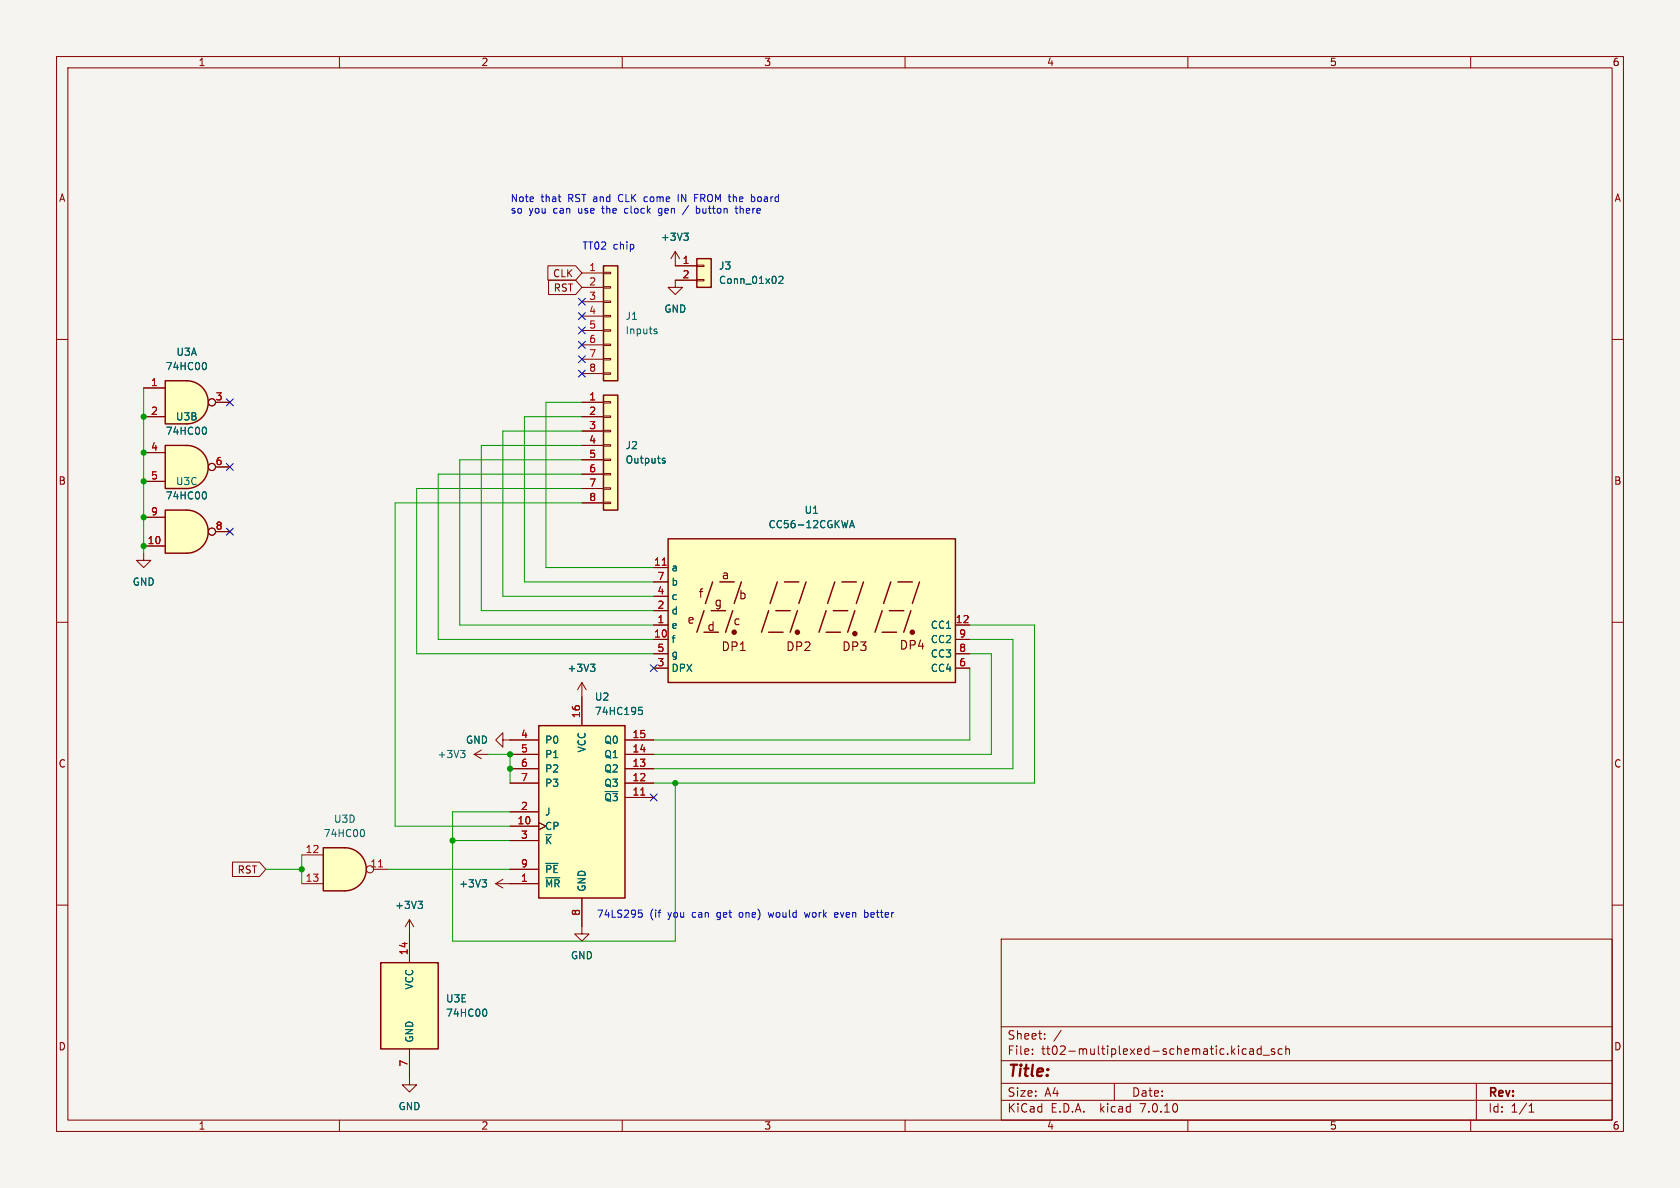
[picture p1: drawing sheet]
<svg xmlns="http://www.w3.org/2000/svg" width="297mm" height="210mm" viewBox="0 0 297 210" stroke-linecap="round" stroke-linejoin="round" font-family="sans-serif">
<path d="M0 0h297v210h-297z" fill="#f5f4ef" stroke="#f5f4ef" stroke-width=".18"/>
<g fill="none" stroke="#840000" stroke-width=".18">
<path d="M10 10h277v190h-277zM12 12h273v186h-273zM60 10v2M110 10v2M160 10v2M210 10v2M260 10v2M10 60h2M285 60h2M25.4 97.8v1.3h1.3l-1.3 1.2-1.3-1.2h1.3M10 110h2M285 110h2"/>
<path d="M10 160h2M87.6 156.2l1.3 .8M87.6 156.2h2.6M88.9 155.4l-1.3 .8M285 160h2M177 166h108v32h-108zM60 198v2M110 198v2M160 198v2M177 194.5h108M177 191.5h108M177 187.5h108"/>
<path d="M177 181.5h108M182.5 186.3v.1M182.5 185.5v.1M184.7 183.6v.1M184.7 182.8v.1M187.6 182.1l-1.3 2M197 191.5v3M210 198v2M220.3 185.5l-.4-.1-.3 .3v.4l.1 .2h.6M221 185.5h.5l.1 .9M221.6 185.8h-.5a.29 .29 0 0 0-.2 .3 .29 .29 0 0 0 .2 .3l.5-.1M223 185.5l-.5-.1-.3 .3v.4l.2 .2h.6"/>
<path d="M223 184.9v1.5M223.3 186.5h1.2M225.3 185.5l-.3-.1-.3 .2 .1 .2 .5 .2v.3h-.6M226.7 185.5l-.5-.1-.2 .3v.4l.1 .2h.6M227.3 185.5l.2-.1 .4 .1 .1 .9M227.3 184.9v1.5M260 198v2M261 191.5v6.5M270.3 196.6h.9M270.3 195.5l.4-.4v1.5"/>
</g>
<path d="M85.2 155.5h.8l-.4 .5M85.8 156l.2 .2v.3l-.2 .3" fill="none" stroke="#006464" stroke-width=".18"/>
<path d="M33 90.2a3.8 3.8 0 0 1 3.8 3.8 3.8 3.8 0 0 1-3.8 3.8z" fill="#ffffc2" stroke="#ffffc2" stroke-width=".18"/>
<path d="M29.2 90.2h3.8v7.6h-3.8z" fill="#ffffc2"/>
<path d="M29.2 90.2h3.8a3.8 3.8 0 0 1 3.8 3.8 3.8 3.8 0 0 1-3.8 3.8h-3.8z" fill="none" stroke="#840000" stroke-width=".25"/>
<g fill="none" stroke="#840000" stroke-width=".18">
<path d="M25.4 96.5h3.8M25.4 91.4h3.8M38.1 94h2.5"/>
<circle cx="37.5" cy="94" r=".63"/>
</g>
<path d="M36.2 86.9a.79 .79 0 0 1 0 1.3" fill="none" stroke="#006464" stroke-width=".18"/>
<path d="M33 67.3a3.8 3.8 0 0 1 3.8 3.8 3.8 3.8 0 0 1-3.8 3.8z" fill="#ffffc2" stroke="#ffffc2" stroke-width=".18"/>
<path d="M29.2 67.3h3.8v7.6h-3.8z" fill="#ffffc2"/>
<path d="M29.2 67.3h3.8a3.8 3.8 0 0 1 3.8 3.8 3.8 3.8 0 0 1-3.8 3.8h-3.8z" fill="none" stroke="#840000" stroke-width=".25"/>
<g fill="none" stroke="#840000" stroke-width=".18">
<path d="M25.4 68.6h3.8M25.4 73.7h3.8M38.1 71.1h2.5"/>
<circle cx="37.5" cy="71.1" r=".63"/>
</g>
<path d="M36.2 64.1a.79 .79 0 0 1 0 1.2" fill="none" stroke="#006464" stroke-width=".18"/>
<path d="M33 78.7a3.8 3.8 0 0 1 3.8 3.9 3.8 3.8 0 0 1-3.8 3.8z" fill="#ffffc2" stroke="#ffffc2" stroke-width=".18"/>
<path d="M29.2 78.7h3.8v7.7h-3.8z" fill="#ffffc2"/>
<g fill="none" stroke="#840000" stroke-width=".25">
<path d="M106.7 47h2.5v20.3h-2.5zM123.2 45.7h2.5v5.1h-2.5zM29.2 78.7h3.8a3.8 3.8 0 0 1 3.8 3.9 3.8 3.8 0 0 1-3.8 3.8h-3.8zM106.7 69.9h2.5v20.3h-2.5zM118.1 95.3h50.8v25.4h-50.8zM124.5 108l-1.3 3.8M124.5 111.8h2.5M125.7 108h2.6M126 102.9l-1.3 3.8M127.3 102.9h2.5M129.5 108l-1.2 3.8M131.1 102.9l-1.3 3.8"/>
<path d="M135.9 111.8h2.5M135.9 108l-1.3 3.8M137.2 108h2.5M137.4 102.9l-1.3 3.8M138.7 102.9h2.5M141 108l-1.3 3.8M142.5 102.9l-1.3 3.8M146 111.8h2.6M146 108l-1.2 3.8M147.3 108h2.6M147.6 102.9l-1.3 3.8M148.8 102.9h2.6"/>
<path d="M151.1 108l-1.2 3.8M152.7 102.9l-1.3 3.8M156 111.8h2.5M156 108l-1.3 3.8M157.2 108h2.6M157.5 102.9l-1.3 3.8M158.7 102.9h2.6M161 108l-1.2 3.8M162.6 102.9l-1.3 3.8M95.2 128.3h15.3v30.5h-15.3z"/>
</g>
<g fill="none" stroke="#840000" stroke-width=".18">
<path d="M102.9 48.3h3.8M102.9 50.8h3.8M102.9 53.3h3.8M102.9 55.9h3.8M102.9 58.4h3.8M106.7 58.3h1.2v.2h-1.2zM106.7 55.8h1.2v.2h-1.2zM106.7 53.2h1.2v.3h-1.2zM106.7 50.7h1.2v.2h-1.2zM106.7 48.1h1.2v.3h-1.2zM119.4 44.5l-.8 1.2M119.4 44.5v2.5h3.8"/>
<path d="M119.4 44.5l.7 1.2M123.2 49.4h1.3v.3h-1.3zM123.2 46.9h1.3v.2h-1.3zM123.2 49.5h-3.8v1.3h1.2l-1.2 1.3-1.3-1.3h1.3M102.9 61h3.8M102.9 63.5h3.8M102.9 66h3.8M102.9 71.1h3.8M102.9 73.7h3.8M102.9 76.2h3.8M102.9 78.7h3.8M106.7 65.9h1.2v.3h-1.2z"/>
<path d="M106.7 63.4h1.2v.2h-1.2zM106.7 60.8h1.2v.3h-1.2zM106.7 78.6h1.2v.3h-1.2zM106.7 76.1h1.2v.2h-1.2zM106.7 73.5h1.2v.3h-1.2zM106.7 71h1.2v.2h-1.2zM25.4 80h3.8M25.4 85.1h3.8M38.1 82.6h2.5M102.9 81.3h3.8M102.9 83.8h3.8M102.9 86.4h3.8"/>
<path d="M102.9 88.9h3.8M106.7 88.8h1.2v.2h-1.2zM106.7 86.2h1.2v.3h-1.2zM106.7 83.7h1.2v.2h-1.2zM106.7 81.2h1.2v.2h-1.2zM115.6 110.5h2.5M115.6 113h2.5M115.6 100.3h2.5M115.6 108h2.5M115.6 118.1h2.5M115.6 105.4h2.5M115.6 115.6h2.5"/>
<path d="M115.6 102.9h2.5M168.9 110.5h2.5M168.9 113h2.5M168.9 118.1h2.5M168.9 115.6h2.5M90.2 138.4h5M90.2 135.9h5M90.2 133.4h5M90.2 130.8h5M102.9 120.7v7.6M102.9 120.7l-.8 1.2M102.9 120.7l.7 1.2"/>
<path d="M110.5 138.4h5.1M110.5 135.9h5.1M110.5 133.4h5.1M110.5 130.8h5.1M90.2 156.2h5M90.2 146.1h5M90.2 143.5h5M90.2 148.6h5M90.2 153.7h5M95.2 145.4l1.3 .7-1.3 .6M102.9 158.8v6.3h1.2l-1.2 1.3-1.3-1.3h1.3M110.5 141h5.1"/>
<circle cx="37.5" cy="82.5" r=".63"/>
</g>
<g fill="none" stroke="#006464" stroke-width=".18">
<path d="M115.8 58.6h.3l.1 .2-.2 .2h-.3M115.8 58.2h.3M120.9 41.2h.8l-.4 .5M121.4 41.7l.3 .2v.3l-.3 .3M137.7 49l.5-.2 .2 .4-.8 .9h.8M36.2 75.5a.79 .79 0 0 1 0 1.3M117.1 81.4l.5 .2v.2l-.4 .1M117.1 81.1h.5M150.2 93.3l.4-1.3 .4 1.3M150.3 92.9h.6M104.4 117.4h.8l-.5 .5M104.9 117.9l.3 .2v.3l-.3 .3"/>
<path d="M112.9 125h.6M113 125.5h.3l.3 .3-.1 .4-.5 .1M96.5 152.6h2.2"/>
</g>
<g fill="#ffffc2" stroke="#ffffc2" stroke-width=".18">
<path d="M118.1 95.3h50.8v25.4h-50.8z"/>
<path d="M123.2 45.7h2.5v5.1h-2.5z"/>
<path d="M106.7 47h2.5v20.3h-2.5z"/>
<path d="M106.7 69.9h2.5v20.3h-2.5z"/>
<path d="M95.2 128.3h15.3v30.5h-15.3z"/>
<path d="M61 149.9a3.8 3.8 0 0 1 3.8 3.8 3.8 3.8 0 0 1-3.8 3.8z"/>
</g>
<g fill="#840000" stroke="#840000" stroke-width=".25">
<circle cx="129.8" cy="111.8" r=".36"/>
<circle cx="141" cy="111.8" r=".36"/>
<circle cx="151.1" cy="112" r=".36"/>
<circle cx="161.3" cy="111.8" r=".36"/>
</g>
<path d="M117.1 99.9h.7M113.3 140.6h.7" fill="none" stroke="#a90000" stroke-width=".18"/>
<path d="M57.1 149.9h3.9v7.6h-3.9z" fill="#ffffc2"/>
<path d="M57.1 149.9h3.9a3.8 3.8 0 0 1 3.8 3.8 3.8 3.8 0 0 1-3.8 3.8h-3.9zM67.3 170.2h10.2v15.2h-10.2z" fill="none" stroke="#840000" stroke-width=".25"/>
<g fill="none" stroke="#840000" stroke-width=".18">
<path d="M96.9 47h4.9l1.1 1.3-1.1 1.2h-4.9zM97 49.5h4.8l1.1 1.3-1.1 1.3h-4.8zM119.4 47h3.8M119.4 49.5h3.8M25.4 73.7h3.8M25.4 68.6h3.8M38.1 71.1h2.5M102.9 71.1h3.8M102.9 73.7h3.8M102.9 76.2h3.8M102.9 78.7h3.8M25.4 80h3.8"/>
<path d="M25.4 85.1h3.8M25.4 96.5h3.8M25.4 91.4h3.8M38.1 82.6h2.5M38.1 94h2.5M102.9 81.3h3.8M102.9 83.8h3.8M102.9 86.4h3.8M102.9 88.9h3.8M115.6 110.5h2.5M115.6 113h2.5M115.6 100.3h2.5"/>
<path d="M115.6 108h2.5M115.6 118.1h2.5M115.6 105.4h2.5M115.6 115.6h2.5M115.6 102.9h2.5M168.9 110.5h2.5M168.9 113h2.5M168.9 118.1h2.5M168.9 115.6h2.5M83.8 133.4l1.3 .7M83.8 133.4h2.6M85.1 132.6l-1.3 .8"/>
<path d="M88.9 130.8v-1.3l-1.3 1.3 1.3 1.3v-1.3h6.3M90.2 133.4h5M90.2 138.4h5M90.2 135.9h5M102.9 123.2v5.1M110.5 133.4h5.1M110.5 138.4h5.1M110.5 135.9h5.1M110.5 130.8h5.1M41.1 152.4h4.8l1.1 1.3-1.1 1.2h-4.8zM53.3 151.1h3.8M53.3 156.2h3.8"/>
<path d="M66 153.7h2.6M90.2 153.7h5M90.2 156.2h5M90.2 146.1h5M90.2 143.5h5M90.2 148.6h5M95.2 145.4l1.3 .7-1.3 .6M102.9 158.8v5M110.5 141h5.1M72.4 162.6v7.6M72.4 162.6l-.8 1.2M72.4 162.6l.8 1.2"/>
<path d="M72.4 185.4v6.4h1.3l-1.3 1.2-1.3-1.2h1.3"/>
<circle cx="37.5" cy="71.1" r=".63"/>
<circle cx="37.5" cy="82.5" r=".63"/>
<circle cx="37.5" cy="94" r=".63"/>
<circle cx="65.4" cy="153.7" r=".63"/>
</g>
<path d="M117.1 99.9h.7M66.9 153.3h.7M113.3 140.6h.7" fill="none" stroke="#a90000" stroke-width=".18"/>
<g fill="none" stroke="#006464" stroke-width=".18">
<path d="M120.9 41.2h.8l-.4 .5M121.4 41.7l.3 .2v.3l-.3 .3M137.7 49l.5-.2 .2 .4-.8 .9h.8M36.2 75.5a.79 .79 0 0 1 0 1.3M36.2 64.1a.79 .79 0 0 1 0 1.2M36.2 86.9a.79 .79 0 0 1 0 1.3M117.1 81.4l.5 .2v.2l-.4 .1M117.1 81.1h.5M150.2 93.3l.4-1.3 .4 1.3M150.3 92.9h.6M104.4 117.4h.8l-.5 .5M104.9 117.9l.3 .2v.3l-.3 .3"/>
<path d="M81.4 132.7h.8l-.4 .4M82 133.1l.2 .3v.3l-.2 .2M112.9 125h.6M113 125.5h.3l.3 .3-.1 .4-.5 .1M64.1 146.6a.79 .79 0 0 1 0 1.3M73.9 159.3h.8l-.4 .5M74.4 159.8l.3 .3v.3l-.3 .2M85.2 155.5h.8l-.4 .5M85.8 156l.2 .2v.3l-.2 .3M96.5 152.6h2.2M85.7 178.4a.79 .79 0 0 1 0 1.2"/>
</g>
<path d="M67.3 170.2h10.2v15.2h-10.2z" fill="#ffffc2" stroke="#ffffc2" stroke-width=".18"/>
<g fill="none" stroke="#0000c2" stroke-width=".18">
<path d="M110.7 36.8l-.3 .3v.3l.3 .3M114.1 34.8l-.2 .2v.4l.2 .2M116.5 38l.3 .1M116.9 36.8h-.3l-.2 .3 .1 .5 .4 .1M119.9 34.4v1.2M121.7 36.4l-1.1 1.6M122.8 35h.4M122.8 34.4h.6M123.1 36.9l.4-.1 .2 .3-.1 .5h-.5M123.1 36.4v1.3M129.9 36.8h.5M130.1 36.4v1.1l.3 .2"/>
<path d="M130.8 36.4v1.3M131 36.8l-.2 .2M133 34.8h.2l.2 .2v.5l-.4 .1M112.9 160.9h.6M113 161.4h.3l.3 .2-.2 .5h-.4M130.8 161.4l-.1 .1 .1 .6M135.8 161.3l.3 .8 .2-.6M142.2 161.3l.3 .8 .2-.6 .2 .6M147.6 162.1h.5M147.6 161.4l.4-.1 .1 .3-.6 .1M153 161.3h.2l.3 .2-.1 .5-.4 .1"/>
</g>
<g fill="none" stroke="#009600" stroke-width=".18">
<path d="M25.4 68.6v29.2M102.9 76.2h-14v29.2h26.7M102.9 73.7h-10.2v29.2h22.9M102.9 78.7h-17.8v29.3h30.5M102.9 71.1h-6.4v29.2h19.1M102.9 86.4h-29.2v29.2h41.9M102.9 83.8h-25.4v29.2h38.1M102.9 88.9h-33.1v57.2h20.4M102.9 81.3h-21.6v29.2h34.3M171.4 115.6h3.9v17.8h-59.7M171.4 118.1v12.7h-55.8M171.4 113h7.7v22.9h-63.5"/>
<path d="M171.4 110.5h11.5v27.9h-67.3M86.4 133.4h3.8v5M119.4 138.4v28h-39.4v-22.9h10.2M47 153.7h6.3M53.3 151.1v5.1M68.6 153.7h21.6M80 148.6h10.2"/>
</g>
<g fill="none" stroke="#000084" stroke-width=".18">
<path d="M102.3 52.7l1.2 1.2M102.3 55.3l1.2 1.2M102.3 57.8l1.2 1.2M103.5 52.7l-1.2 1.2M103.5 55.3l-1.2 1.2M103.5 57.8l-1.2 1.2M40 70.5l1.2 1.2M41.2 70.5l-1.2 1.2M102.3 62.9l1.2 1.2M102.3 65.4l1.2 1.2M102.3 60.4l1.2 1.2M103.5 62.9l-1.2 1.2"/>
<path d="M103.5 65.4l-1.2 1.2M103.5 60.4l-1.2 1.2M40 93.4l1.2 1.2M40 81.9l1.2 1.3M41.2 93.4l-1.2 1.2M41.2 81.9l-1.2 1.3M115 117.5l1.2 1.2M116.2 117.5l-1.2 1.2M115 140.4l1.2 1.2M116.2 140.4l-1.2 1.2"/>
</g>
<g fill="#009600" stroke="#009600" stroke-width=".18">
<circle cx="90.2" cy="135.9" r=".46"/>
<circle cx="53.3" cy="153.7" r=".46"/>
<circle cx="90.2" cy="133.4" r=".46"/>
<circle cx="80" cy="148.6" r=".46"/>
<circle cx="119.4" cy="138.4" r=".46"/>
<circle cx="25.4" cy="85.1" r=".46"/>
<circle cx="25.4" cy="80" r=".46"/>
<circle cx="25.4" cy="73.7" r=".46"/>
<circle cx="25.4" cy="96.5" r=".46"/>
<circle cx="25.4" cy="91.4" r=".46"/>
</g>
<text font-size="2.8" fill="#840000" x="178" y="190.9">Title:</text>
<g font-size="2.1" fill="#840000">
<text x="123.4" y="105.9">f</text>
<text x="126.2" y="107.5">g</text>
<text x="127.4" y="102.6">a</text>
<text x="130.5" y="106.2">b</text>
<text x="121.4" y="110.5">e</text>
<text x="124.9" y="111.8">d</text>
<text x="129.5" y="110.8">c</text>
<text x="127.4" y="115.3">DP1</text>
<text x="138.8" y="115.3">DP2</text>
<text x="148.7" y="115.3">DP3</text>
<text x="158.9" y="115.1">DP4</text>
<text x="178" y="184">Sheet:</text>
<text x="178" y="186.7">File:</text>
<text x="184.1" y="186.7">tt02-multiplexed-schematic.kicad_sch</text>
<text x="178" y="196.9">KiCad</text>
<text x="178" y="194.1">Size:</text>
<text x="184.7" y="194.1">A4</text>
<text x="185.7" y="196.9">E.D.A.</text>
<text x="194.6" y="196.9">kicad</text>
<text x="200" y="194.1">Date:</text>
<text x="201.8" y="196.9">7.0.10</text>
<text x="263" y="194.3">Rev:</text>
<text x="263" y="196.9">Id:</text>
<text x="267.1" y="196.9">1/1</text>
</g>
<g font-size="1.8" fill="#840000">
<text x="35" y="11.9">1</text>
<text x="85" y="11.9">2</text>
<text x="135" y="11.9">3</text>
<text x="185" y="11.9">4</text>
<text x="235" y="11.9">5</text>
<text x="285" y="11.9">6</text>
<text x="10.3" y="35.9">A</text>
<text x="285.3" y="35.9">A</text>
<text x="97.7" y="49.2">CLK</text>
<text x="97.8" y="51.8">RST</text>
<text x="10.3" y="85.9">B</text>
<text x="285.3" y="85.9">B</text>
<text x="10.3" y="135.9">C</text>
<text x="285.3" y="135.9">C</text>
<text x="41.9" y="154.6">RST</text>
<text x="10.3" y="185.9">D</text>
<text x="285.3" y="185.9">D</text>
<text x="35" y="199.9">1</text>
<text x="85" y="199.9">2</text>
<text x="135" y="199.9">3</text>
<text x="185" y="199.9">4</text>
<text x="235" y="199.9">5</text>
<text x="285" y="199.9">6</text>
</g>
<g font-size="1.8" fill="#0000c2">
<text x="90.2" y="35.8">Note</text>
<text x="95.6" y="35.8">that</text>
<text x="100.6" y="35.8">RST and</text>
<text x="109.8" y="35.8">CLK</text>
<text x="114.5" y="35.8">come</text>
<text x="120.7" y="35.8">IN</text>
<text x="123.8" y="35.8">FROM the</text>
<text x="134.3" y="35.8">board</text>
<text x="90.2" y="37.9">so</text>
<text x="93.5" y="37.9">you</text>
<text x="98" y="37.9">can</text>
<text x="102.5" y="37.9">use</text>
<text x="106.9" y="37.9">the</text>
<text x="111.1" y="37.9">clock</text>
<text x="117.3" y="37.9">gen</text>
<text x="124.3" y="37.9">button</text>
<text x="131.5" y="37.9">there</text>
<text x="102.9" y="44.2">TT02</text>
<text x="108.4" y="44.2">chip</text>
<text x="105.4" y="162.3">74LS295</text>
<text x="114.9" y="162.3">(if</text>
<text x="118.2" y="162.3">you</text>
<text x="122.7" y="162.3">can</text>
<text x="127.2" y="162.3">get</text>
<text x="131.3" y="162.3">one)</text>
<text x="136.7" y="162.3">would</text>
<text x="143.4" y="162.3">work</text>
<text x="148.8" y="162.3">even</text>
<text x="154.3" y="162.3">better</text>
</g>
<g font-size="1.8" fill="#006464">
<text x="116.7" y="42.8">+3V3</text>
<text x="127" y="47.9">J3</text>
<text x="127" y="50.4">Conn_01x02</text>
<text x="110.5" y="56.7">J1</text>
<text x="110.5" y="59.3">Inputs</text>
<text x="117.3" y="55.5">GND</text>
<text x="29.2" y="65.6">74HC00</text>
<text x="31.1" y="63.1">U3A</text>
<text x="29.2" y="77.1">74HC00</text>
<text x="31" y="74.5">U3B</text>
<text x="110.5" y="79.6">J2</text>
<text x="110.5" y="82.1">Outputs</text>
<text x="29.2" y="88.5">74HC00</text>
<text x="31" y="86">U3C</text>
<text x="135.8" y="93.6">CC56-12CGKWA</text>
<text x="142.1" y="91">U1</text>
<text x="118.6" y="101.2">a</text>
<text x="23.4" y="103.7">GND</text>
<text x="118.6" y="106.3">c</text>
<text x="118.6" y="103.7">b</text>
<text x="118.6" y="111.4">e</text>
<text x="118.6" y="113.9">f</text>
<text x="118.6" y="108.8">d</text>
<text x="164.4" y="111.4">CC1</text>
<text x="164.4" y="113.9">CC2</text>
<text x="100.2" y="119">+3V3</text>
<text x="118.6" y="119">DPX</text>
<text x="118.6" y="116.4">g</text>
<text x="164.4" y="119">CC4</text>
<text x="164.4" y="116.4">CC3</text>
<text x="105.1" y="124.1">U2</text>
<text x="82.3" y="131.7">GND</text>
<text x="96.3" y="131.7">P0</text>
<text x="105.1" y="126.6">74HC195</text>
<text x="106.7" y="131.7">Q0</text>
<text x="77.3" y="134.2">+3V3</text>
<text x="96.3" y="134.2">P1</text>
<text x="96.3" y="136.8">P2</text>
<text x="103.7" y="133.1" transform="rotate(-90 103.7 133.1)">VCC</text>
<text x="106.7" y="136.8">Q2</text>
<text x="106.7" y="134.2">Q1</text>
<text x="96.3" y="139.3">P3</text>
<text x="106.7" y="141.8">~{Q3}</text>
<text x="106.7" y="139.3">Q3</text>
<text x="57.1" y="148.2">74HC00</text>
<text x="58.9" y="145.6">U3D</text>
<text x="96.3" y="146.9">CP</text>
<text x="96.3" y="144.4">J</text>
<text x="96.3" y="149.5">~{K}</text>
<text x="96.3" y="154.5">~{PE}</text>
<text x="69.7" y="160.9">+3V3</text>
<text x="81.1" y="157.1">+3V3</text>
<text x="96.3" y="157.1">~{MR}</text>
<text x="103.7" y="157.7" transform="rotate(-90 103.7 157.7)">GND</text>
<text x="100.8" y="169.8">GND</text>
<text x="73.3" y="175" transform="rotate(-90 73.3 175)">VCC</text>
<text x="78.7" y="179.9">74HC00</text>
<text x="78.7" y="177.4">U3E</text>
<text x="73.3" y="184.4" transform="rotate(-90 73.3 184.4)">GND</text>
<text x="70.4" y="196.4">GND</text>
</g>
<g font-size="1.8" fill="#a90000">
<text x="120.6" y="46.7">1</text>
<text x="104.1" y="48">1</text>
<text x="104.1" y="50.5">2</text>
<text x="104.1" y="53.1">3</text>
<text x="120.6" y="49.3">2</text>
<text x="104.1" y="55.6">4</text>
<text x="104.1" y="58.2">5</text>
<text x="104.1" y="60.7">6</text>
<text x="104.1" y="63.2">7</text>
<text x="104.1" y="65.8">8</text>
<text x="26.6" y="68.3">1</text>
<text x="38" y="70.9">3</text>
<text x="104.1" y="70.9">1</text>
<text x="26.6" y="73.4">2</text>
<text x="104.1" y="73.4">2</text>
<text x="104.1" y="75.9">3</text>
<text x="26.6" y="79.8">4</text>
<text x="38" y="82.3">6</text>
<text x="104.1" y="78.5">4</text>
<text x="104.1" y="81">5</text>
<text x="104.1" y="83.6">6</text>
<text x="26.6" y="84.8">5</text>
<text x="104.1" y="86.1">7</text>
<text x="104.1" y="88.6">8</text>
<text x="26.6" y="91.2">9</text>
<text x="38" y="93.7">8</text>
<text x="26" y="96.3">10</text>
<text x="115.5" y="100.1">11</text>
<text x="116.1" y="107.7">2</text>
<text x="116.1" y="105.2">4</text>
<text x="116.1" y="102.6">7</text>
<text x="115.5" y="112.8">10</text>
<text x="116.1" y="110.2">1</text>
<text x="168.9" y="110.2">12</text>
<text x="169.5" y="112.8">9</text>
<text x="116.1" y="117.9">3</text>
<text x="116.1" y="115.3">5</text>
<text x="169.5" y="117.9">6</text>
<text x="169.5" y="115.3">8</text>
<text x="92" y="130.6">4</text>
<text x="102.6" y="127" transform="rotate(-90 102.6 127)">16</text>
<text x="111.7" y="130.6">15</text>
<text x="92" y="133.1">5</text>
<text x="92" y="135.6">6</text>
<text x="111.7" y="135.6">13</text>
<text x="111.7" y="133.1">14</text>
<text x="92" y="143.3">2</text>
<text x="92" y="138.2">7</text>
<text x="111.7" y="140.7">11</text>
<text x="111.7" y="138.2">12</text>
<text x="91.4" y="145.8">10</text>
<text x="92" y="148.3">3</text>
<text x="53.9" y="150.9">12</text>
<text x="53.9" y="156">13</text>
<text x="65.4" y="153.4">11</text>
<text x="92" y="156">1</text>
<text x="92" y="153.4">9</text>
<text x="102.6" y="162" transform="rotate(-90 102.6 162)">8</text>
<text x="72.1" y="169" transform="rotate(-90 72.1 169)">14</text>
<text x="72.1" y="188.7" transform="rotate(-90 72.1 188.7)">7</text>
</g>
</svg>
